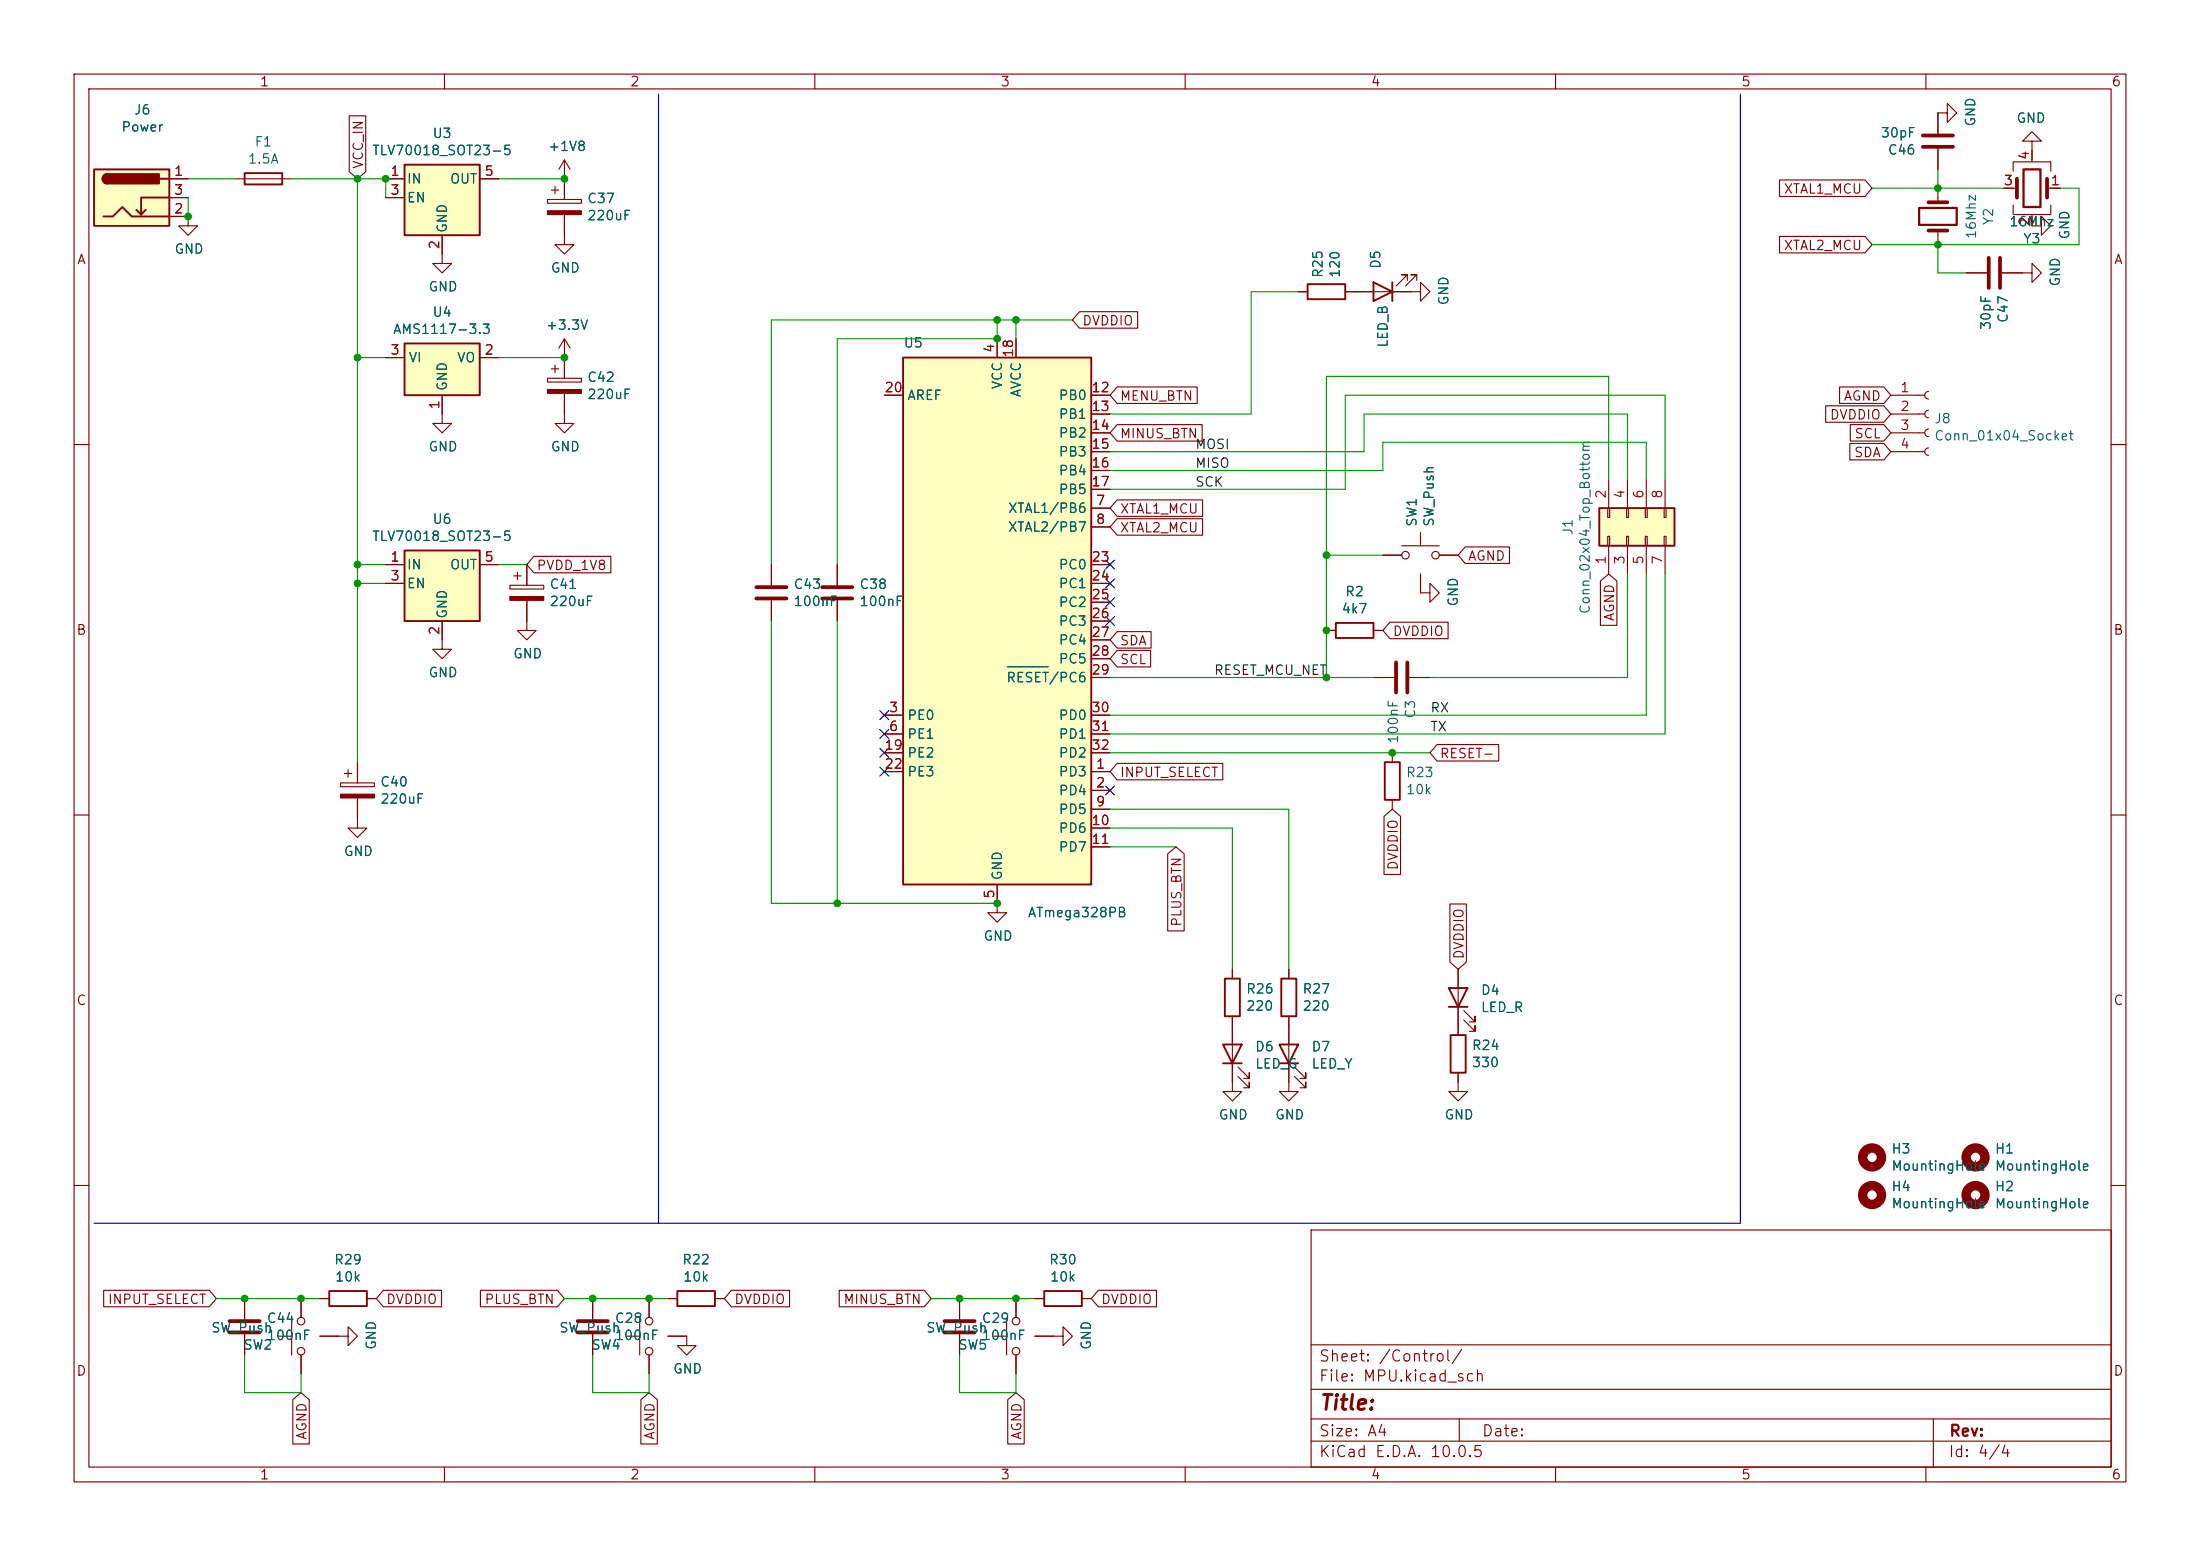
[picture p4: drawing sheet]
<svg xmlns="http://www.w3.org/2000/svg" width="297mm" height="210mm" viewBox="0 0 297 210" stroke-linecap="round" stroke-linejoin="round" font-family="sans-serif">
<g fill="none" stroke="#840000" stroke-width=".15">
<path d="M10 10h277v190h-277zM12 12h273v186h-273zM60 10v2M110 10v2M160 10v2M210 10v2M260 10v2M274.3 19.1h1.3l-1.3-1.3-1.3 1.3h1.3v1.2M10 60h2M285 60h2M10 110h2M285 110h2"/>
<path d="M10 160h2M177 166h108v32h-108zM285 160h2M60 198v2M110 198v2M160 198v2M177 194.5h108M177 191.5h108M177 187.5h108M177 181.5h108M197 191.5v3M210 198v2"/>
<path d="M260 198v2M261 191.5v6.5"/>
</g>
<path d="M121.9 48.3h25.4v71.1h-25.4z" fill="#ffffc2"/>
<path d="M33 23.4h5.1v1.5h-5.1zM121.9 48.3h25.4v71.1h-25.4z" fill="none" stroke="#840000" stroke-width=".25"/>
<g fill="none" stroke="#840000" stroke-width=".15">
<path d="M262.9 15.2v1.3l1.3-1.3-1.3-1.2v1.2h-1.3v2.8M31.7 24.1h7.7M59.7 34.3v1.3h1.3l-1.3 1.2-1.3-1.2h1.3M76.2 21.6l-.8 1.3M76.2 21.6l.8 1.3M76.2 21.6v2.5M261.6 20.1v2.8M261.6 25.4v1.9M261.6 31.1v1.9M265.4 36.8h2.8M270.3 36.8h4v-1.2l1.3 1.2-1.3 1.3v-1.3M270.5 25.4h1.8"/>
<path d="M271.8 27.7v1.3h5.1v-1.3M271.8 23.1v-1.3h5.1v1.3M274.3 20.3v1.5M274.3 29v1.5M276.4 25.4h1.7M119.4 53.3h2.5M134.6 45.7v2.6M137.2 45.7v2.6M147.3 53.3h2.6M147.3 55.9h2.6M147.3 58.4h2.6M255.3 53.3h4.5"/>
<path d="M255.3 55.9h4.5M255.3 58.4h4.5M260.3 52.8a.51 .51 0 0 0-.5 .5 .51 .51 0 0 0 .5 .5M260.3 55.4a.51 .51 0 0 0-.5 .5 .51 .51 0 0 0 .5 .5M260.3 57.9a.51 .51 0 0 0-.5 .5 .51 .51 0 0 0 .5 .5M147.3 68.6h2.6M147.3 71.1h2.6M147.3 61h2.6M147.3 63.5h2.6M147.3 66h2.6M147.3 76.2h2.6M147.3 78.7h2.6"/>
<path d="M255.3 61h4.5M260.3 60.5a.51 .51 0 0 0-.5 .5 .51 .51 0 0 0 .5 .5M119.4 96.5h2.5M119.4 99.1h2.5M147.3 96.5h2.6M147.3 99.1h2.6M147.3 81.3h2.6M147.3 83.8h2.6M147.3 86.4h2.6M147.3 88.9h2.6M147.3 91.4h2.6M119.4 104.1h2.5"/>
<path d="M119.4 101.6h2.5M134.6 119.4v2.5M147.3 104.1h2.6M147.3 106.7h2.6M147.3 109.2h2.6M147.3 111.8h2.6M147.3 114.3h2.6M147.3 101.6h2.6M39.4 177.8v5.1M40.6 175.3v2.5M135.9 177.8v5.1M137.2 175.3v2.5"/>
<path d="M37.6 180.3h1.8M40.6 182.9v2.5M43.2 180.3h3.8v-1.2l1.3 1.2-1.3 1.3v-1.3M134.1 180.3h1.8M137.2 182.9v2.5M139.7 180.3h2.5"/>
<circle cx="40.6" cy="178.3" r=".51"/>
<circle cx="137.2" cy="178.3" r=".51"/>
<circle cx="40.6" cy="182.4" r=".51"/>
<circle cx="137.2" cy="182.4" r=".51"/>
</g>
<path d="M136 90h5.5" fill="none" stroke="#006464" stroke-width=".15"/>
<g fill="none" stroke="#840000" stroke-width="1.3">
<circle cx="252.7" cy="156.2" r="1.27"/>
<circle cx="266.7" cy="156.2" r="1.27"/>
<circle cx="252.7" cy="161.3" r="1.27"/>
<circle cx="266.7" cy="161.3" r="1.27"/>
</g>
<path d="M259.6 18.3h4.1M259.6 19.8h4.1M260.3 27.3h2.6M260.3 31.1h2.6M268.5 34.8v4.1M270 34.8v4.1M272.3 24.1v2.6M276.4 24.1v2.6" fill="none" stroke="#840000" stroke-width=".51"/>
<path d="M259.1 28.1h5.1v2.3h-5.1zM273.2 22.9h2.3v5h-2.3z" fill="none" stroke="#840000" stroke-width=".3"/>
<path d="M54.6 22.2h10.2v9.6h-10.2z" fill="#ffffc2"/>
<path d="M54.6 22.2h10.2v9.6h-10.2z" fill="none" stroke="#840000" stroke-width=".25"/>
<path d="M52.1 24.1h2.5M52.1 26.7h2.5M59.7 31.8v2.5M64.8 24.1h2.5M76.2 31.8v1.2h1.3l-1.3 1.3-1.3-1.3h1.3" fill="none" stroke="#840000" stroke-width=".15"/>
<path d="M215.9 68.6h10.2v5.1h-10.2z" fill="#ffffc2"/>
<g fill="none" stroke="#840000" stroke-width=".25">
<path d="M185.4 38.1l2.6 1.3-2.6 1.2zM188 38.1v2.5M215.9 68.6h10.2v5.1h-10.2zM180.3 84.1h5.1v2h-5.1zM186.9 102.9h2.1v5.1h-2.1zM165.4 132.1h2v5.1h-2zM173 132.1h2v5.1h-2zM195.6 133.4h2.5l-1.3 2.5zM195.6 135.9h2.5M195.8 139.7h2.1v5.1h-2.1zM165.1 141h2.5l-1.2 2.5zM165.1 143.5h2.5"/>
<path d="M172.7 141h2.6l-1.3 2.5zM172.7 143.5h2.6M91.4 174.2h5.1v2.1h-5.1zM141 174.2h5v2.1h-5z"/>
</g>
<g fill="none" stroke="#840000" stroke-width=".15">
<path d="M182.9 39.4h7.6M190 37.8v-.7h-.8h.8l-1.5 1.5M191.3 37.8v-.7h-.8h.8l-1.6 1.5M104.1 76.2v2.8M217 72.4h.3v1.3h-.3zM217 68.6h.3v1.3h-.3zM217.2 64.8v3.8M217.2 73.7v3.8M219.6 72.4h.2v1.3h-.2zM219.6 68.6h.2v1.3h-.2zM219.7 64.8v3.8M219.7 73.7v3.8"/>
<path d="M222.1 72.4h.3v1.3h-.3zM222.1 68.6h.3v1.3h-.3zM222.2 64.8v3.8M222.2 73.7v3.8M224.7 72.4h.2v1.3h-.2zM224.7 68.6h.2v1.3h-.2zM224.8 64.8v3.8M224.8 73.7v3.8M104.1 81v2.8M179.1 85.1h1.2M185.4 85.1h1.3M185.4 91.4h2.8"/>
<path d="M190.2 91.4h2.8M188 101.6v1.3M188 108v1.2M134.6 121.9v1.3h1.3l-1.3 1.3-1.3-1.3h1.3M166.4 137.2v10.1h1.2l-1.2 1.3-1.3-1.3h1.3M166.4 130.8v1.3M174 137.2v10.1h1.3l-1.3 1.3-1.3-1.3h1.3M174 130.8v1.3M196.8 130.8v8.9M197.6 137.7l1.5 1.5v-.8v.8h-.7M197.6 136.4l1.5 1.5v-.7v.7h-.7M167.1 145.3l1.6 1.5v-.7v.7h-.8"/>
<path d="M167.1 144l1.6 1.5v-.7v.7h-.8M174.8 145.3l1.5 1.5v-.7v.7h-.8M174.8 144l1.5 1.5v-.7v.7h-.8M196.8 144.8v2.5h1.3l-1.3 1.3-1.2-1.3h1.2M90.2 175.3h1.2M96.5 175.3h1.3M129.5 175.3v2.8M139.7 175.3h1.3M146 175.3h1.3M92.7 180.3v1.3h1.3l-1.3 1.3-1.3-1.3h1.3M129.5 180.1v2.8M142.2 180.3h1.3v-1.2l1.3 1.2-1.3 1.3v-1.3"/>
</g>
<path d="M102.1 79.2h4.1M102.1 80.8h4.1M188.5 89.4v4.1M190 89.4v4.1M127.5 179.8h4.1M127.5 178.3h4.1" fill="none" stroke="#840000" stroke-width=".51"/>
<path d="M12.7 22.9h10.2v7.6h-10.2z" fill="#ffffc2"/>
<path d="M12.7 22.9h10.2v7.6h-10.2zM14 29.2h1.2l1.3-1.3 1.3 1.3h5.1M14.5 23.5a.64 .64 0 0 0-.7 .6 .64 .64 0 0 0 .7 .7M19.7 28.3l-.7 .7M21.6 24.1h1.3M22.9 26.7h-3.9v2.3l-.6-.7" fill="none" stroke="#840000" stroke-width=".25"/>
<g fill="#840000" stroke="#840000" stroke-width=".25">
<path d="M14 23.7l.5-.2v1.3a.63 .63 0 0 1-.6-.4 .63 .63 0 0 1 .1-.7z"/>
<path d="M14.5 23.5h7v1.3h-7z"/>
</g>
<path d="M22.9 29.2h2.5v1.3h1.3l-1.3 1.3-1.3-1.3h1.3M22.9 24.1h2.5M22.9 26.7h2.5M33 175.3v2.8M33 180.1v2.8" fill="none" stroke="#840000" stroke-width=".15"/>
<path d="M31 179.8h4.1M31 178.3h4.1" fill="none" stroke="#840000" stroke-width=".51"/>
<path d="M54.6 46.4h10.2v6.9h-10.2z" fill="#ffffc2"/>
<path d="M176.5 38.4h5.1v2h-5.1zM54.6 46.4h10.2v6.9h-10.2zM44.4 174.2h5.1v2.1h-5.1z" fill="none" stroke="#840000" stroke-width=".25"/>
<g fill="none" stroke="#840000" stroke-width=".15">
<path d="M175.3 39.4h1.2M181.6 39.4h1.3M190.5 39.4h1.3v-1.3l1.2 1.3-1.2 1.2v-1.2M52.1 48.3h2.5M59.7 53.3v2.6M64.8 48.3h2.5M68.8 79h4.6v.5h-4.6zM69.3 77.7h1.1M69.8 77.2v1M71.1 76.2v2.8M113 76.2v2.8M186.7 74.9h2.5"/>
<path d="M189.2 73.7h5.1M191.8 77.5v2.5h1.2v-1.3l1.3 1.3-1.3 1.3v-1.3M191.8 71.9v1.8M194.3 74.9h2.5M59.7 86.4v1.2h1.3l-1.3 1.3-1.3-1.3h1.3M71.1 81v4.1h1.3l-1.3 1.3-1.3-1.3h1.3M113 81v2.8M46 105.7h4.5v.5h-4.5zM46.5 104.4h1M47 103.9v1M48.3 107.7v4.1h1.2l-1.2 1.2-1.3-1.2h1.3M48.3 102.9v2.8"/>
<path d="M43.2 175.3h1.2M49.5 175.3h1.3M80 175.3v2.8M86.4 177.8v5.1M87.6 175.3v2.5M80 180.1v2.8M84.6 180.3h1.8M87.6 182.9v2.5M90.2 180.3h2.5"/>
<circle cx="189.7" cy="74.9" r=".51"/>
<circle cx="193.8" cy="74.9" r=".51"/>
<circle cx="87.6" cy="178.3" r=".51"/>
<circle cx="87.6" cy="182.4" r=".51"/>
</g>
<g fill="#840000" stroke="#840000" stroke-width=".15">
<path d="M68.8 80.5h4.6v.5h-4.6z"/>
<path d="M46 107.2h4.5v.5h-4.5z"/>
</g>
<path d="M111 79.2h4.1M111 80.8h4.1M78 179.8h4M78 178.3h4" fill="none" stroke="#840000" stroke-width=".51"/>
<path d="M54.6 74.3h10.2v9.5h-10.2z" fill="#ffffc2"/>
<path d="M54.6 74.3h10.2v9.5h-10.2z" fill="none" stroke="#840000" stroke-width=".25"/>
<g fill="none" stroke="#840000" stroke-width=".15">
<path d="M47.1 15.6h2.3v7.6l-1.1 .9-1.2-.9zM261.6 15.2v2.8M22.9 24.1h2.5M22.9 29.2h2.5M22.9 26.7h2.5M52.1 24.1h2.5M52.1 26.7h2.5M59.7 31.8v2.5M64.8 24.1h2.5M73.9 26.9h4.6v.5h-4.6zM74.4 25.7h1M74.9 25.1v1.1"/>
<path d="M76.2 24.1v2.8M76.2 29v2.8M175.3 39.4h1.2M181.6 39.4h3.8M188 39.4h2.5M240.2 24.3h11.6l.9 1.1-.9 1.1h-11.6zM240.2 31.9h11.6l.9 1.1-.9 1.1h-11.6zM261.6 20.1v2.8M265.4 36.8h2.8M270.3 36.8h2.7M270.5 25.4h1.3M274.3 29.2v1.3h1.3v-1.3l1.3 1.3-1.3 1.3v-1.3"/>
<path d="M274.3 20.3v1.3M276.9 25.4h1.2M52.1 48.3h2.5M59.7 53.3v3.9h1.3l-1.3 1.2-1.3-1.2h1.3M64.8 48.3h2.5M73.9 51.1h4.6v.5h-4.6zM74.4 49.8h1M74.9 49.3v1M76.2 53.1v4.1h1.3l-1.3 1.2-1.3-1.2h1.3M76.2 45.7v5.4M76.2 45.7l-.8 1.3M76.2 45.7l.8 1.3"/>
<path d="M119.4 53.3h2.5M134.6 45.7v2.6M137.2 45.7v2.6M145.7 42.1h7.9v2.2h-7.9l-.9-1.1zM147.3 53.3h2.6M147.3 55.9h2.6M147.3 58.4h2.6M150.8 57.3h11.5v2.2h-11.5l-.9-1.1zM150.8 52.2h10.8v2.3h-10.8l-.9-1.2zM246.5 54.8h7.8l1 1.1-1 1.1h-7.8zM248.3 52.2h6l1 1.1-1 1.2h-6zM249.7 59.8h4.6l1 1.2-1 1.1h-4.6z"/>
<path d="M249.8 57.3h4.5l1 1.1-1 1.1h-4.5zM52.1 76.2h2.5M52.1 78.7h2.5M64.8 76.2h2.5M71.1 76.2v2.8M72.1 75.1h10.4v2.2h-10.4l-1-1.1zM104.1 76.2v2.8M113 76.2v2.8M147.3 76.2h2.6M147.3 78.7h2.6M147.3 68.6h2.6M147.3 71.1h2.6"/>
<path d="M147.3 61h2.6M147.3 63.5h2.6M147.3 66h2.6M150.8 67.5h11.6v2.2h-11.6l-.9-1.1zM150.8 70h11.6v2.2h-11.6l-.9-1.1zM186.7 74.9h2.5M191.8 77.5v2.5M194.3 74.9h2.5M197.8 73.8h6v2.2h-6l-1-1.1zM216.1 78.4l1.1-.9 1.1 .9v6h-2.2zM59.7 83.8v2.6M71.1 81v2.8"/>
<path d="M104.1 81v2.8M113 81v2.8M119.4 96.5h2.5M119.4 99.1h2.5M147.3 96.5h2.6M147.3 99.1h2.6M147.3 81.3h2.6M147.3 83.8h2.6M147.3 86.4h2.6M147.3 88.9h2.6M147.3 91.4h2.6M150.8 85.2h4.6v2.3h-4.6l-.9-1.1z"/>
<path d="M150.8 87.8h4.5v2.2h-4.5l-.9-1.1zM179.1 85.1h1.2M185.4 85.1h1.3M187.6 84h7.9v2.2h-7.9l-.9-1.1zM48.3 102.9v2.8M48.3 107.7v2.8M119.4 104.1h2.5M119.4 101.6h2.5M134.6 119.4v2.5M147.3 104.1h2.6M147.3 106.7h2.6M147.3 109.2h2.6"/>
<path d="M147.3 111.8h2.6M147.3 114.3h2.6M147.3 101.6h2.6M150.8 103h14.3v2.3h-14.3l-.9-1.2zM157.6 115.3l1.1-1 1.2 1v10.3h-2.3zM186.8 110.2l1.2-1 1.1 1v7.8h-2.3zM194 100.5h8.3v2.2h-8.3l-1-1.1zM166.4 130.8v1.3M166.4 137.2v3.8M174 130.8v1.3M174 137.2v3.8M195.7 122h2.3v7.9l-1.2 .9-1.1-.9z"/>
<path d="M196.8 130.8v2.6M196.8 135.9v3.8M166.4 143.5v2.6M174 143.5v2.6M196.8 144.8v1.3M14 174.1h14.3l.9 1.2-.9 1.1h-14.3zM33 175.3v2.8M40.6 175.3v2.5M43.2 175.3h1.2M49.5 175.3h1.3M51.8 174.1h7.8v2.3h-7.8l-1-1.1zM64.9 174.1h10.3l1 1.2-1 1.1h-10.3z"/>
<path d="M80 175.3v2.8M87.6 175.3v2.5M90.2 175.3h1.2M96.5 175.3h1.3M98.7 174.1h7.9v2.3h-7.9l-.9-1.1zM113.3 174.1h11.5l.9 1.2-.9 1.1h-11.5zM129.5 175.3v2.8M137.2 175.3v2.5M139.7 175.3h1.3M146 175.3h1.3M148.3 174.1h7.8v2.3h-7.8l-1-1.1zM33 180.1v2.8"/>
<path d="M39.5 188.9l1.1-.9 1.2 .9v6h-2.3zM40.6 182.9v2.5M43.2 180.3h2.5M80 180.1v2.8M86.5 188.9l1.1-.9 1.1 .9v6h-2.2zM87.6 182.9v2.5M90.2 180.3h2.5M129.5 180.1v2.8M136 188.9l1.2-.9 1.1 .9v6h-2.3zM137.2 182.9v2.5M139.7 180.3h2.5"/>
</g>
<g fill="#840000" stroke="#840000" stroke-width=".15">
<path d="M73.9 28.4h4.6v.6h-4.6z"/>
<path d="M73.9 52.6h4.6v.5h-4.6z"/>
</g>
<path d="M88.9 12.7v152.4M234.9 12.7v152.4h-222.2" fill="none" stroke="#0000c2" stroke-width=".15"/>
<g fill="none" stroke="#009600" stroke-width=".15">
<path d="M25.4 24.1h6.3M25.4 26.7v2.5M39.4 24.1h12.7v2.6M48.3 24.1v78.8M67.3 24.1h8.9M175.3 39.4h-6.4v16.5h-19M252.7 25.4h17.8M261.6 22.9v2.5M261.6 33v3.8h3.8M278.1 25.4h2.6v7.6h-28M48.3 48.3h3.8M67.3 48.3h8.9"/>
<path d="M134.6 43.2v2.5h-21.6v30.5M137.2 43.2v2.5M144.8 43.2h-40.7v33M48.3 78.7h3.8M48.3 76.2h3.8M67.3 76.2h3.8M149.9 63.5h36.8v-3.8h35.5v5.1M149.9 61h34.2v-5.1h35.6v8.9M179.1 74.9h7.6M217.2 64.8v-14h-38.1v40.6M219.7 77.5v13.9h-26.7M222.2 77.5v19h-72.3"/>
<path d="M224.8 64.8v-11.5h-43.2v12.7h-31.7M224.8 77.5v21.6h-74.9M104.1 83.8v38.1h30.5M113 83.8v38.1M149.9 91.4h35.5M149.9 111.8h16.5v19M149.9 114.3h8.8M149.9 109.2h24.1v21.6M149.9 101.6h43.1M29.2 175.3h14M76.2 175.3h14M125.7 175.3h14"/>
<path d="M33 182.9v5.1h7.6v-2.6M80 182.9v5.1h7.6v-2.6M129.5 182.9v5.1h7.7v-2.6"/>
</g>
<g fill="none" stroke="#000084" stroke-width=".15">
<path d="M149.3 75.6l1.2 1.2M149.3 78.1l1.2 1.2M150.5 75.6l-1.2 1.2M150.5 78.1l-1.2 1.2M118.8 98.5l1.2 1.2M118.8 95.9l1.2 1.2M120 98.5l-1.2 1.2M120 95.9l-1.2 1.2M149.3 83.2l1.2 1.2M149.3 80.7l1.2 1.2M150.5 83.2l-1.2 1.2M150.5 80.7l-1.2 1.2"/>
<path d="M118.8 101l1.2 1.2M118.8 103.5l1.2 1.2M120 101l-1.2 1.2M120 103.5l-1.2 1.2M149.3 106.1l1.2 1.2M150.5 106.1l-1.2 1.2"/>
</g>
<path d="M136 90h5.5" fill="none" stroke="#006464" stroke-width=".15"/>
<g fill="#009600" stroke="#009600" stroke-width=".14">
<circle cx="134.6" cy="43.2" r=".46"/>
<circle cx="134.6" cy="45.7" r=".46"/>
<circle cx="137.2" cy="43.2" r=".46"/>
<circle cx="261.6" cy="33" r=".46"/>
<circle cx="261.6" cy="25.4" r=".46"/>
<circle cx="188" cy="101.6" r=".46"/>
<circle cx="179.1" cy="91.4" r=".46"/>
<circle cx="179.1" cy="74.9" r=".46"/>
<circle cx="179.1" cy="85.1" r=".46"/>
<circle cx="134.6" cy="121.9" r=".46"/>
<circle cx="33" cy="175.3" r=".46"/>
<circle cx="40.6" cy="175.3" r=".46"/>
<circle cx="80" cy="175.3" r=".46"/>
<circle cx="129.5" cy="175.3" r=".46"/>
<circle cx="137.2" cy="175.3" r=".46"/>
<circle cx="87.6" cy="175.3" r=".46"/>
<circle cx="113" cy="121.9" r=".46"/>
<circle cx="48.3" cy="48.3" r=".46"/>
<circle cx="25.4" cy="29.2" r=".46"/>
<circle cx="52.1" cy="24.1" r=".46"/>
<circle cx="48.3" cy="24.1" r=".46"/>
<circle cx="76.2" cy="24.1" r=".46"/>
<circle cx="76.2" cy="48.3" r=".46"/>
<circle cx="48.3" cy="78.7" r=".46"/>
<circle cx="48.3" cy="76.2" r=".46"/>
</g>
<text font-size="2" fill="#840000" x="178" y="190.8">Title:</text>
<g font-size="1.5" fill="#840000">
<text x="178" y="184.1">Sheet: /Control/</text>
<text x="178" y="186.8">File: MPU.kicad_sch</text>
<text x="178" y="197">KiCad E.D.A. 10.0.5</text>
<text x="178" y="194.2">Size: A4</text>
<text x="200" y="194.2">Date:</text>
<text x="263" y="197">Id: 4/4</text>
<text x="263" y="194.2">Rev:</text>
</g>
<g font-size="1.3" fill="#840000">
<text x="35" y="12">1</text>
<text x="85" y="12">2</text>
<text x="135" y="12">3</text>
<text x="185" y="12">4</text>
<text x="235" y="12">5</text>
<text x="285" y="12">6</text>
<text x="49.3" y="22.9" transform="rotate(-90 49.3 22.9)">VCC_IN</text>
<text x="240.7" y="26.5">XTAL1_MCU</text>
<text x="10.3" y="36">A</text>
<text x="240.7" y="34.1">XTAL2_MCU</text>
<text x="285.3" y="36">A</text>
<text x="146" y="44.2">DVDDIO</text>
<text x="151.1" y="59.5">MINUS_BTN</text>
<text x="151.1" y="54.4">MENU_BTN</text>
<text x="246.9" y="56.9">DVDDIO</text>
<text x="248.8" y="54.4">AGND</text>
<text x="250.3" y="59.5">SCL</text>
<text x="250.2" y="62">SDA</text>
<text x="151.1" y="69.6">XTAL1_MCU</text>
<text x="72.4" y="77.3">PVDD_1V8</text>
<text x="151.1" y="72.2">XTAL2_MCU</text>
<text x="198.1" y="76">AGND</text>
<text x="218.2" y="83.9" transform="rotate(-90 218.2 83.9)">AGND</text>
<text x="10.2" y="86">B</text>
<text x="151.1" y="87.4">SDA</text>
<text x="151.1" y="90">SCL</text>
<text x="187.9" y="86.1">DVDDIO</text>
<text x="285.2" y="86">B</text>
<text x="151.1" y="105.2">INPUT_SELECT</text>
<text x="194.3" y="102.7">RESET-</text>
<text x="189" y="117.6" transform="rotate(-90 189 117.6)">DVDDIO</text>
<text x="159.8" y="125.2" transform="rotate(-90 159.8 125.2)">PLUS_BTN</text>
<text x="197.9" y="129.6" transform="rotate(-90 197.9 129.6)">DVDDIO</text>
<text x="10.2" y="136">C</text>
<text x="285.2" y="136">C</text>
<text x="14.5" y="176.3">INPUT_SELECT</text>
<text x="52" y="176.3">DVDDIO</text>
<text x="65.3" y="176.3">PLUS_BTN</text>
<text x="99" y="176.3">DVDDIO</text>
<text x="113.8" y="176.3">MINUS_BTN</text>
<text x="148.6" y="176.3">DVDDIO</text>
<text x="10.2" y="186">D</text>
<text x="285.2" y="186">D</text>
<text x="41.7" y="194.4" transform="rotate(-90 41.7 194.4)">AGND</text>
<text x="88.7" y="194.4" transform="rotate(-90 88.7 194.4)">AGND</text>
<text x="138.2" y="194.4" transform="rotate(-90 138.2 194.4)">AGND</text>
<text x="35" y="200">1</text>
<text x="85" y="200">2</text>
<text x="135" y="200">3</text>
<text x="185" y="200">4</text>
<text x="235" y="200">5</text>
<text x="285" y="200">6</text>
</g>
<g font-size="1.3" fill="#006464">
<text x="18" y="15.8">J6</text>
<text x="267" y="17.2" transform="rotate(-90 267 17.2)">GND</text>
<text x="272.1" y="16.9">GND</text>
<text x="16.3" y="18.1">Power</text>
<text x="33.4" y="22.4">1.5A</text>
<text x="34.3" y="20.1">F1</text>
<text x="50.2" y="21.3">TLV70018_SOT23-5</text>
<text x="58.3" y="18.9">U3</text>
<text x="73.9" y="20.7">+1V8</text>
<text x="253.8" y="18.9">30pF</text>
<text x="254.8" y="21.2">C46</text>
<text x="54.8" y="25.1">IN</text>
<text x="54.8" y="27.6">EN</text>
<text x="60.7" y="25.1">OUT</text>
<text x="79.2" y="27.7">C37</text>
<text x="23.5" y="34.6">GND</text>
<text x="60.7" y="31.5" transform="rotate(-90 60.7 31.5)">GND</text>
<text x="79.2" y="30">220uF</text>
<text x="267.1" y="32.4" transform="rotate(-90 267.1 32.4)">16Mhz</text>
<text x="269.4" y="30.5" transform="rotate(-90 269.4 30.5)">Y2</text>
<text x="271.2" y="30.9">16Mhz</text>
<text x="273" y="33.2">Y3</text>
<text x="279.7" y="32.4" transform="rotate(-90 279.7 32.4)">GND</text>
<text x="57.8" y="39.6">GND</text>
<text x="74.3" y="37.1">GND</text>
<text x="178.9" y="37.6" transform="rotate(-90 178.9 37.6)">R25</text>
<text x="181.2" y="37.6" transform="rotate(-90 181.2 37.6)">120</text>
<text x="186.7" y="36.4" transform="rotate(-90 186.7 36.4)">D5</text>
<text x="195.9" y="41.3" transform="rotate(-90 195.9 41.3)">GND</text>
<text x="278.4" y="38.8" transform="rotate(-90 278.4 38.8)">GND</text>
<text x="53" y="45.4">AMS1117-3.3</text>
<text x="58.3" y="43.1">U4</text>
<text x="73.6" y="44.8">+3.3V</text>
<text x="121.9" y="47.2">U5</text>
<text x="187.7" y="47" transform="rotate(-90 187.7 47)">LED_B</text>
<text x="269.1" y="44.6" transform="rotate(-90 269.1 44.6)">30pF</text>
<text x="271.4" y="43.7" transform="rotate(-90 271.4 43.7)">C47</text>
<text x="55.1" y="49.2">VI</text>
<text x="60.7" y="52.9" transform="rotate(-90 60.7 52.9)">GND</text>
<text x="61.6" y="49.2">VO</text>
<text x="79.2" y="51.9">C42</text>
<text x="135.6" y="52.6" transform="rotate(-90 135.6 52.6)">VCC</text>
<text x="138.1" y="53.7" transform="rotate(-90 138.1 53.7)">AVCC</text>
<text x="79.2" y="54.2">220uF</text>
<text x="122.4" y="54.3">AREF</text>
<text x="142.8" y="54.3">PB0</text>
<text x="142.8" y="56.8">PB1</text>
<text x="142.8" y="59.4">PB2</text>
<text x="261" y="57.5">J8</text>
<text x="261" y="59.8">Conn_01x04_Socket</text>
<text x="57.8" y="61.2">GND</text>
<text x="74.3" y="61.2">GND</text>
<text x="142.8" y="61.9">PB3</text>
<text x="142.8" y="64.5">PB4</text>
<text x="58.3" y="71">U6</text>
<text x="136" y="69.5">XTAL1/PB6</text>
<text x="142.8" y="67">PB5</text>
<text x="191.6" y="71.2" transform="rotate(-90 191.6 71.2)">SW1</text>
<text x="193.9" y="71.2" transform="rotate(-90 193.9 71.2)">SW_Push</text>
<text x="50.2" y="73.3">TLV70018_SOT23-5</text>
<text x="54.8" y="77.2">IN</text>
<text x="60.7" y="77.2">OUT</text>
<text x="136" y="72.1">XTAL2/PB7</text>
<text x="142.8" y="77.2">PC0</text>
<text x="212.6" y="72.3" transform="rotate(-90 212.6 72.3)">J1</text>
<text x="54.8" y="79.7">EN</text>
<text x="60.7" y="83.6" transform="rotate(-90 60.7 83.6)">GND</text>
<text x="74.1" y="79.8">C41</text>
<text x="74.1" y="82.1">220uF</text>
<text x="107" y="79.8">C43</text>
<text x="107" y="82.1">100nF</text>
<text x="115.9" y="79.8">C38</text>
<text x="115.9" y="82.1">100nF</text>
<text x="142.8" y="79.7">PC1</text>
<text x="142.8" y="82.2">PC2</text>
<text x="181" y="83.1">4k7</text>
<text x="181.5" y="80.8">R2</text>
<text x="197.1" y="81.9" transform="rotate(-90 197.1 81.9)">GND</text>
<text x="214.9" y="83" transform="rotate(-90 214.9 83)">Conn_02x04_Top_Bottom</text>
<text x="69.2" y="89.2">GND</text>
<text x="142.8" y="84.8">PC3</text>
<text x="142.8" y="87.3">PC4</text>
<text x="142.8" y="89.9">PC5</text>
<text x="57.8" y="91.7">GND</text>
<text x="135.8" y="92.4">RESET/PC6</text>
<text x="122.4" y="97.5">PE0</text>
<text x="122.4" y="100">PE1</text>
<text x="142.8" y="97.5">PD0</text>
<text x="142.8" y="100">PD1</text>
<text x="189.1" y="100.5" transform="rotate(-90 189.1 100.5)">100nF</text>
<text x="191.4" y="97.1" transform="rotate(-90 191.4 97.1)">C3</text>
<text x="51.2" y="106.5">C40</text>
<text x="122.4" y="102.6">PE2</text>
<text x="122.4" y="105.1">PE3</text>
<text x="142.8" y="105.1">PD3</text>
<text x="142.8" y="107.6">PD4</text>
<text x="142.8" y="102.6">PD2</text>
<text x="189.7" y="105.2">R23</text>
<text x="189.7" y="107.5">10k</text>
<text x="51.2" y="108.8">220uF</text>
<text x="142.8" y="110.2">PD5</text>
<text x="142.8" y="112.7">PD6</text>
<text x="46.3" y="115.8">GND</text>
<text x="135.6" y="118.9" transform="rotate(-90 135.6 118.9)">GND</text>
<text x="142.8" y="115.3">PD7</text>
<text x="138.7" y="124.1">ATmega328PB</text>
<text x="132.7" y="127.3">GND</text>
<text x="168.1" y="134.4">R26</text>
<text x="168.1" y="136.7">220</text>
<text x="175.8" y="134.4">R27</text>
<text x="175.8" y="136.7">220</text>
<text x="199.8" y="134.6">D4</text>
<text x="199.8" y="136.9">LED_R</text>
<text x="169.4" y="142.2">D6</text>
<text x="177" y="142.2">D7</text>
<text x="198.6" y="142">R24</text>
<text x="169.4" y="144.5">LED_G</text>
<text x="177" y="144.5">LED_Y</text>
<text x="198.6" y="144.3">330</text>
<text x="164.4" y="151.4">GND</text>
<text x="172.1" y="151.4">GND</text>
<text x="194.9" y="151.4">GND</text>
<text x="255.3" y="161.1">H4</text>
<text x="255.3" y="156">H3</text>
<text x="255.3" y="158.3">MountingHole</text>
<text x="269.2" y="161.1">H2</text>
<text x="269.2" y="156">H1</text>
<text x="269.2" y="158.3">MountingHole</text>
<text x="255.3" y="163.4">MountingHole</text>
<text x="269.2" y="163.4">MountingHole</text>
<text x="45" y="171">R29</text>
<text x="45.1" y="173.3">10k</text>
<text x="92" y="171">R22</text>
<text x="92.1" y="173.3">10k</text>
<text x="141.5" y="171">R30</text>
<text x="141.7" y="173.3">10k</text>
<text x="35.9" y="178.9">C44</text>
<text x="82.9" y="178.9">C28</text>
<text x="132.4" y="178.9">C29</text>
<text x="28.4" y="180.2">SW_Push</text>
<text x="32.8" y="182.5">SW2</text>
<text x="35.9" y="181.2">100nF</text>
<text x="51.1" y="182.3" transform="rotate(-90 51.1 182.3)">GND</text>
<text x="75.4" y="180.2">SW_Push</text>
<text x="79.8" y="182.5">SW4</text>
<text x="82.9" y="181.2">100nF</text>
<text x="90.8" y="185.7">GND</text>
<text x="124.9" y="180.2">SW_Push</text>
<text x="129.3" y="182.5">SW5</text>
<text x="132.4" y="181.2">100nF</text>
<text x="147.6" y="182.3" transform="rotate(-90 147.6 182.3)">GND</text>
</g>
<g font-size="1.3" fill="#a90000">
<text x="274.2" y="21.7" transform="rotate(-90 274.2 21.7)">4</text>
<text x="23.4" y="24">1</text>
<text x="23.4" y="29.1">2</text>
<text x="23.4" y="26.6">3</text>
<text x="52.6" y="24">1</text>
<text x="52.6" y="26.6">3</text>
<text x="65.3" y="24">5</text>
<text x="270.4" y="25.3">3</text>
<text x="276.8" y="25.3">1</text>
<text x="59.6" y="33.8" transform="rotate(-90 59.6 33.8)">2</text>
<text x="274.2" y="30.6" transform="rotate(-90 274.2 30.6)">2</text>
<text x="134.5" y="47.7" transform="rotate(-90 134.5 47.7)">4</text>
<text x="52.6" y="48.2">3</text>
<text x="65.3" y="48.2">2</text>
<text x="119.3" y="53.3">20</text>
<text x="137.1" y="48.3" transform="rotate(-90 137.1 48.3)">18</text>
<text x="147.3" y="53.3">12</text>
<text x="256.4" y="53.3">1</text>
<text x="59.6" y="55.3" transform="rotate(-90 59.6 55.3)">1</text>
<text x="147.3" y="55.8">13</text>
<text x="147.3" y="58.3">14</text>
<text x="256.4" y="55.8">2</text>
<text x="256.4" y="58.3">3</text>
<text x="147.3" y="60.9">15</text>
<text x="147.3" y="63.4">16</text>
<text x="147.3" y="66">17</text>
<text x="256.4" y="60.9">4</text>
<text x="147.9" y="68.5">7</text>
<text x="147.9" y="71">8</text>
<text x="217.1" y="67.4" transform="rotate(-90 217.1 67.4)">2</text>
<text x="219.6" y="67.4" transform="rotate(-90 219.6 67.4)">4</text>
<text x="222.2" y="67.4" transform="rotate(-90 222.2 67.4)">6</text>
<text x="224.7" y="67.4" transform="rotate(-90 224.7 67.4)">8</text>
<text x="52.6" y="76.1">1</text>
<text x="65.3" y="76.1">5</text>
<text x="147.3" y="76.1">23</text>
<text x="217.1" y="76.3" transform="rotate(-90 217.1 76.3)">1</text>
<text x="219.6" y="76.3" transform="rotate(-90 219.6 76.3)">3</text>
<text x="222.2" y="76.3" transform="rotate(-90 222.2 76.3)">5</text>
<text x="224.7" y="76.3" transform="rotate(-90 224.7 76.3)">7</text>
<text x="52.6" y="78.7">3</text>
<text x="147.3" y="78.7">24</text>
<text x="147.3" y="81.2">25</text>
<text x="147.3" y="83.7">26</text>
<text x="59.6" y="85.8" transform="rotate(-90 59.6 85.8)">2</text>
<text x="147.3" y="86.3">27</text>
<text x="147.3" y="88.8">28</text>
<text x="147.3" y="91.4">29</text>
<text x="119.3" y="101.5">19</text>
<text x="119.9" y="96.4">3</text>
<text x="119.9" y="99">6</text>
<text x="147.3" y="96.4">30</text>
<text x="147.3" y="99">31</text>
<text x="147.3" y="101.5">32</text>
<text x="119.3" y="104.1">22</text>
<text x="147.9" y="104.1">1</text>
<text x="147.9" y="106.6">2</text>
<text x="147.3" y="111.7">10</text>
<text x="147.9" y="109.1">9</text>
<text x="147.3" y="114.2">11</text>
<text x="134.5" y="121.4" transform="rotate(-90 134.5 121.4)">5</text>
</g>
<g font-size="1.3" fill="#0f0f0f">
<text x="161.3" y="60.9">MOSI</text>
<text x="161.3" y="63.5">MISO</text>
<text x="161.3" y="66">SCK</text>
<text x="163.8" y="91.4">RESET_MCU_NET</text>
<text x="193" y="99">TX</text>
<text x="193" y="96.5">RX</text>
</g>
</svg>
